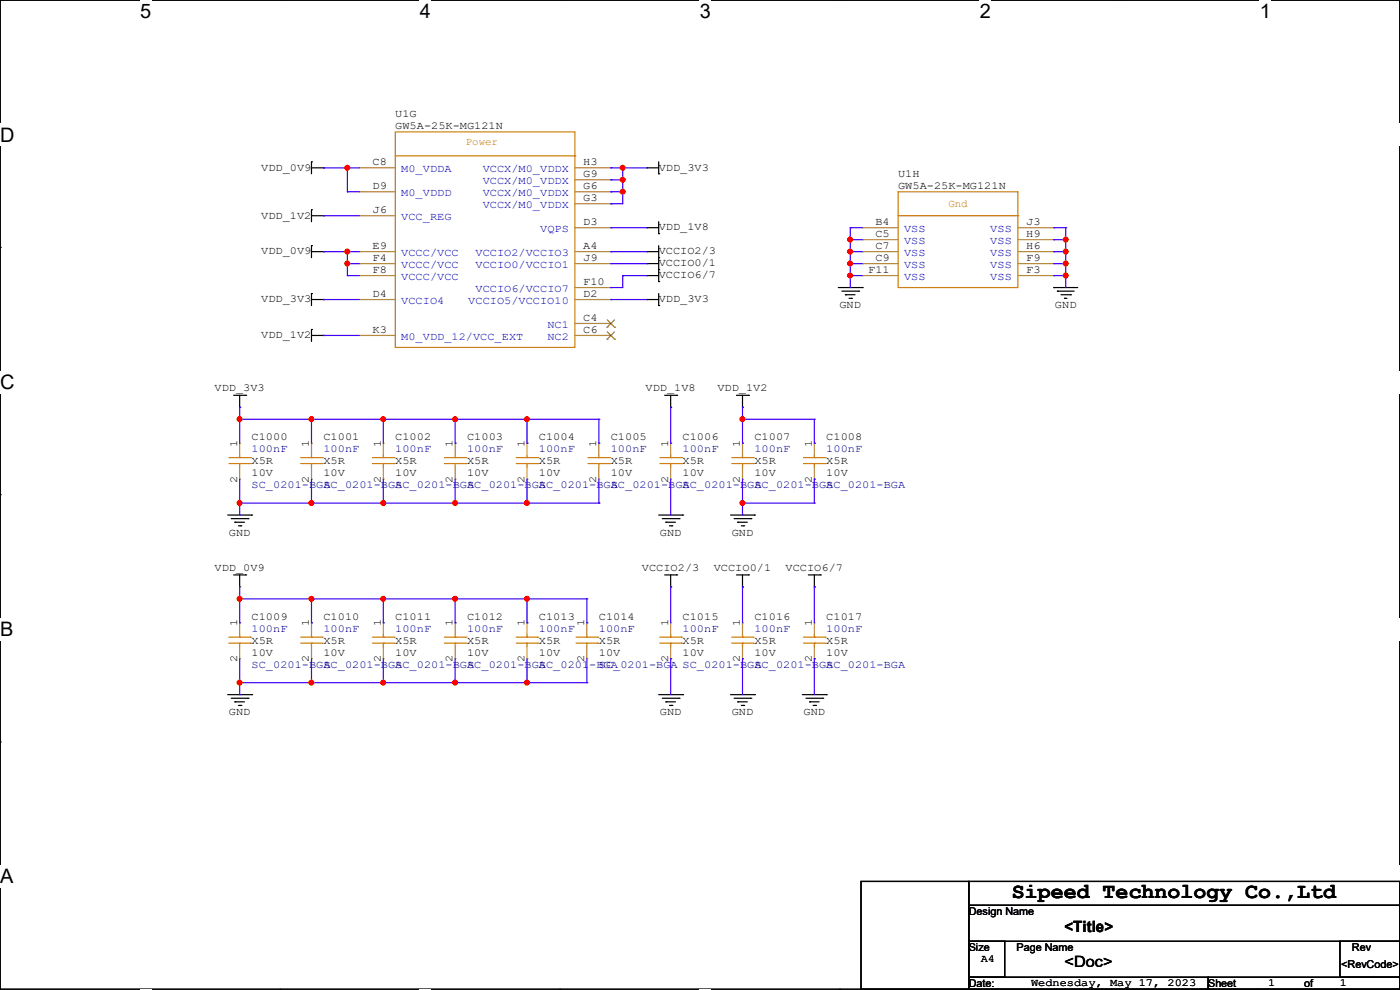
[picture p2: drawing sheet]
<svg xmlns="http://www.w3.org/2000/svg" width="297mm" height="210mm" viewBox="0 0 297 210" stroke-linecap="round" stroke-linejoin="round" font-family="sans-serif">
<path d="M0 0h297v209.8h-297z" fill="none" stroke="#000" stroke-width=".25"/>
<g fill="#fff">
<path d="M29.7 0h2.4v4.8h-2.4z"/>
<path d="M29.7 209.8h2.4v.2h-2.4z"/>
</g>
<path d="M59.4 0h.1M59.4 209.8h.1" fill="none" stroke="#000" stroke-width=".25"/>
<g fill="#fff">
<path d="M89.1 0h2.3v4.8h-2.3z"/>
<path d="M89.1 209.8h2.3v.2h-2.3z"/>
</g>
<path d="M118.8 0h.1M118.8 209.8h.1" fill="none" stroke="#000" stroke-width=".25"/>
<g fill="#fff">
<path d="M148.5 0h2.3v4.8h-2.3z"/>
<path d="M148.5 209.8h2.3v.2h-2.3z"/>
</g>
<path d="M178.2 0h.1M178.2 209.8h.1" fill="none" stroke="#000" stroke-width=".25"/>
<g fill="#fff">
<path d="M207.9 0h2.3v4.8h-2.3z"/>
<path d="M207.9 209.8h2.3v.2h-2.3z"/>
</g>
<path d="M237.6 0h.1M237.6 209.8h.1" fill="none" stroke="#000" stroke-width=".25"/>
<g fill="#fff">
<path d="M267.3 0h2.3v4.8h-2.3z"/>
<path d="M267.3 209.8h2.3v.2h-2.3z"/>
<path d="M0 26.2h3.1v4.8h-3.1z"/>
<path d="M297 26.2v4.8z"/>
<path d="M0 78.7h3.1v4.7h-3.1z"/>
<path d="M297 78.7v4.7z"/>
</g>
<path d="M0 52.5h.1M297 52.5h.1" fill="none" stroke="#000" stroke-width=".25"/>
<g fill="#fff">
<path d="M0 131.1h2.9v4.8h-2.9z"/>
<path d="M297 131.1v4.8z"/>
</g>
<path d="M0 104.9h.1M297 104.9h.1" fill="none" stroke="#000" stroke-width=".25"/>
<g fill="#fff">
<path d="M0 183.6h2.9v4.7h-2.9z"/>
<path d="M296.9 183.6h.1v4.7h-.1z"/>
</g>
<g fill="none" stroke="#000" stroke-width=".25">
<path d="M66.1 34.3h.1M66.1 34.3v2.6M66.1 35.6h2.5M68.6 35.6h.1M137.2 35.6h.1M137.2 35.6h2.5M139.7 36.9h.1M139.7 34.3v2.6M66.1 44.5h.1M66.1 52.1h.1M66.1 44.5v2.5M66.1 52.1v2.6"/>
<path d="M66.1 45.8h2.5M66.1 53.4h2.5M68.6 45.8h.1M68.6 53.4h.1M137.2 48.3h.1M137.2 53.4h.1M137.2 55.9h.1M137.2 58.5h.1M137.2 48.3h2.5M137.2 53.4h2.5M137.2 55.9h2.5M137.2 58.5h2.5"/>
<path d="M139.7 49.6h.1M139.7 54.7h.1M139.7 57.2h.1M139.7 59.7h.1M139.7 47v2.6M139.7 52.1v7.6M66.1 69.9h.1M66.1 62.3h.1M66.1 71.2h2.5M66.1 62.3v2.5M66.1 69.9v2.5M66.1 63.5h2.5"/>
<path d="M68.6 71.2h.1M68.6 63.5h.1M137.2 63.5h.1M137.2 63.5h2.5M139.7 64.8h.1M139.7 62.3v2.5M177.8 61h5.1M178.6 61.8h3.6M179.4 62.5h.1M179.4 62.5h2M180.1 63.3h.5M180.6 63.3h.1"/>
<path d="M182.2 61.8h.1M182.9 61h.1M223.6 61h.1M223.6 61h5M224.3 61.8h.1M224.3 61.8h3.6M225.1 62.5h2M225.8 63.3h.1M225.8 63.3h.6M227.1 62.5h.1M49.6 83.9h2.5M50.8 86.4h.1"/>
<path d="M50.8 83.9v2.5M52.1 83.9h.1M141 83.9h2.6M142.3 86.4h.1M142.3 83.9v2.5M143.6 83.9h.1M156.3 83.9h2.5M157.5 86.4h.1M157.5 83.9v2.5M158.8 83.9h.1M48.3 109.3h5.1M49.1 110h3.5"/>
<path d="M49.8 110.8h.1M49.8 110.8h2.1M50.6 111.5h.5M51.1 111.5h.1M52.6 110h.1M53.4 109.3h.1M139.7 109.3h5.1M140.5 110h3.6M141.3 110.8h.1M141.3 110.8h2M142 111.5h.5M142.5 111.5h.1"/>
<path d="M144.1 110h.1M144.8 109.3h.1M155 109.3h5.1M155.7 110h3.6M156.5 110.8h.1M156.5 110.8h2M157.3 111.5h.5M157.8 111.5h.1M159.3 110h.1M160.1 109.3h.1M49.6 122h2.5M50.8 124.5h.1"/>
<path d="M50.8 122v2.5M52.1 122h.1M141 122h2.6M142.3 124.5h.1M142.3 122v2.5M143.6 122h.1M156.3 122h2.5M157.5 124.5h.1M157.5 122v2.5M158.8 122h.1M171.5 122h2.5M172.8 124.5h.1"/>
<path d="M172.8 122v2.5M174 122h.1M0 157.4h.1M48.3 147.4h5.1M49.1 148.1h3.5M49.8 148.9h.1M49.8 148.9h2.1M50.6 149.6h.5M51.1 149.6h.1M52.6 148.1h.1M53.4 147.4h.1M139.7 147.4h5.1"/>
<path d="M140.5 148.1h3.6M141.3 148.9h.1M141.3 148.9h2M142 149.6h.5M142.5 149.6h.1M144.1 148.1h.1M144.8 147.4h.1M155 147.4h5.1M155.7 148.1h3.6M156.5 148.9h.1M156.5 148.9h2M157.3 149.6h.5"/>
<path d="M157.8 149.6h.1M159.3 148.1h.1M160.1 147.4h.1M170.2 147.4h5.1M171 148.1h3.5M171.7 148.9h.1M171.7 148.9h2.1M172.5 149.6h.5M173 149.6h.1M174.5 148.1h.1M175.3 147.4h.1M297 157.4h.1"/>
<path d="M182.7 187h22.8v22.8h-22.8zM205.5 187h91.5v5.1h-91.5zM205.5 192.1h91.5v7.6h-91.5zM205.5 199.7h7.6v7.6h-7.6zM284.3 199.7h12.7v7.6h-12.7zM205.5 207.3h50.8v2.5h-50.8zM256.3 207.3h40.7v2.5h-40.7z"/>
</g>
<g fill="none" stroke="#cc8006" stroke-width=".25">
<path d="M83.9 28h38.1v45.7h-38.1zM83.9 33.1h38.1M122 33.1h.1M190.5 40.7h25.4v20.3h-25.4zM190.5 45.8h25.4M215.9 45.8h.1M48.6 98.3h4.5M48.6 97.1h4.5M50.8 97.1h.1M50.8 98.3h.1M50.8 96.6v.5M50.8 98.3v.8"/>
<path d="M53.1 98.3h.1M53.1 97.1h.1M63.8 98.3h4.6M63.8 97.1h4.6M66.1 97.1h.1M66.1 98.3h.1M66.1 96.6v.5M66.1 98.3v.8M68.4 98.3h.1M68.4 97.1h.1M79 98.3h4.6M79 97.1h4.6"/>
<path d="M81.3 97.1h.1M81.3 98.3h.1M81.3 96.6v.5M81.3 98.3v.8M83.6 98.3h.1M83.6 97.1h.1M94.3 98.3h4.5M94.3 97.1h4.5M96.6 97.1h.1M96.6 98.3h.1M96.6 96.6v.5M96.6 98.3v.8"/>
<path d="M98.8 98.3h.1M98.8 97.1h.1M109.5 98.3h4.6M109.5 97.1h4.6M111.8 97.1h.1M111.8 98.3h.1M111.8 96.6v.5M111.8 98.3v.8M114.1 98.3h.1M114.1 97.1h.1M124.8 98.3h4.5M124.8 97.1h4.5"/>
<path d="M127 97.1h.1M127 98.3h.1M127 96.6v.5M127 98.3v.8M129.3 98.3h.1M129.3 97.1h.1M140 98.3h4.6M140 97.1h4.6M142.3 97.1h.1M142.3 98.3h.1M142.3 96.6v.5M142.3 98.3v.8"/>
<path d="M144.6 98.3h.1M144.6 97.1h.1M155.2 98.3h4.6M155.2 97.1h4.6M157.5 97.1h.1M157.5 98.3h.1M157.5 96.6v.5M157.5 98.3v.8M159.8 98.3h.1M159.8 97.1h.1M170.5 98.3h4.5M170.5 97.1h4.5"/>
<path d="M172.8 97.1h.1M172.8 98.3h.1M172.8 96.6v.5M172.8 98.3v.8M175 98.3h.1M175 97.1h.1M48.6 136.4h4.5M48.6 135.2h4.5M50.8 135.2h.1M50.8 136.4h.1M50.8 134.7v.5M50.8 136.4v.8"/>
<path d="M53.1 136.4h.1M53.1 135.2h.1M63.8 136.4h4.6M63.8 135.2h4.6M66.1 135.2h.1M66.1 136.4h.1M66.1 134.7v.5M66.1 136.4v.8M68.4 136.4h.1M68.4 135.2h.1M79 136.4h4.6M79 135.2h4.6"/>
<path d="M81.3 135.2h.1M81.3 136.4h.1M81.3 134.7v.5M81.3 136.4v.8M83.6 136.4h.1M83.6 135.2h.1M94.3 136.4h4.5M94.3 135.2h4.5M96.6 135.2h.1M96.6 136.4h.1M96.6 134.7v.5M96.6 136.4v.8"/>
<path d="M98.8 136.4h.1M98.8 135.2h.1M109.5 136.4h4.6M109.5 135.2h4.6M111.8 135.2h.1M111.8 136.4h.1M111.8 134.7v.5M111.8 136.4v.8M114.1 136.4h.1M114.1 135.2h.1M122.2 136.4h4.6M122.2 135.2h4.6"/>
<path d="M124.5 135.2h.1M124.5 136.4h.1M124.5 134.7v.5M124.5 136.4v.8M126.8 136.4h.1M126.8 135.2h.1M140 136.4h4.6M140 135.2h4.6M142.3 135.2h.1M142.3 136.4h.1M142.3 134.7v.5M142.3 136.4v.8"/>
<path d="M144.6 136.4h.1M144.6 135.2h.1M155.2 136.4h4.6M155.2 135.2h4.6M157.5 135.2h.1M157.5 136.4h.1M157.5 134.7v.5M157.5 136.4v.8M159.8 136.4h.1M159.8 135.2h.1M170.5 136.4h4.5M170.5 135.2h4.5"/>
<path d="M172.8 135.2h.1M172.8 136.4h.1M172.8 134.7v.5M172.8 136.4v.8M175 136.4h.1M175 135.2h.1"/>
</g>
<g fill="none" stroke="#a84" stroke-width=".25">
<path d="M76.2 35.6h.1M76.2 35.6h7.7M122 35.6h7.6M122 38.1h7.6M129.6 38.1h.1M129.6 35.6h.1M76.2 40.7h.1M76.2 45.8h.1M76.2 53.4h.1M76.2 55.9h.1M76.2 58.5h.1M76.2 40.7h7.7"/>
<path d="M76.2 45.8h7.7M76.2 53.4h7.7M76.2 55.9h7.7M76.2 58.5h7.7M122 40.7h7.6M122 53.4h7.6M122 55.9h7.6M122 43.2h7.6M122 48.3h7.6M129.6 55.9h.1M129.6 53.4h.1M129.6 43.2h.1"/>
<path d="M129.6 40.7h.1M129.6 48.3h.1M182.9 48.3h.1M182.9 50.8h.1M182.9 53.4h.1M182.9 55.9h.1M182.9 58.5h.1M182.9 53.4h7.6M182.9 55.9h7.6M182.9 58.5h7.6M182.9 48.3h7.6M182.9 50.8h7.6"/>
<path d="M215.9 53.4h7.7M215.9 55.9h7.7M215.9 58.5h7.7M215.9 48.3h7.7M215.9 50.8h7.7M223.6 58.5h.1M223.6 55.9h.1M223.6 53.4h.1M223.6 50.8h.1M223.6 48.3h.1M76.2 71.2h.1M76.2 63.5h.1"/>
<path d="M76.2 71.2h7.7M76.2 63.5h7.7M122 71.2h7.6M122 68.6h7.6M122 63.5h7.6M122 61h7.6M129.6 68.6h.1M129.6 71.2h.1M129.6 63.5h.1M129.6 61h.1M50.8 94h.1M50.8 94v2.6"/>
<path d="M50.8 99.1v2.5M66.1 94h.1M66.1 94v2.6M66.1 99.1v2.5M81.3 94h.1M81.3 94v2.6M81.3 99.1v2.5M96.6 94h.1M96.6 94v2.6M96.6 99.1v2.5M111.8 94h.1M111.8 94v2.6"/>
<path d="M111.8 99.1v2.5M127 94h.1M127 94v2.6M127 99.1v2.5M142.3 94h.1M142.3 94v2.6M142.3 99.1v2.5M157.5 94h.1M157.5 94v2.6M157.5 99.1v2.5M172.8 94h.1M172.8 94v2.6"/>
<path d="M172.8 99.1v2.5M50.8 101.6h.1M66.1 101.6h.1M81.3 101.6h.1M96.6 101.6h.1M111.8 101.6h.1M127 101.6h.1M142.3 101.6h.1M157.5 101.6h.1M172.8 101.6h.1M50.8 132.1h.1M50.8 139.7h.1"/>
<path d="M50.8 132.1v2.6M50.8 137.2v2.5M66.1 132.1h.1M66.1 139.7h.1M66.1 132.1v2.6M66.1 137.2v2.5M81.3 132.1h.1M81.3 139.7h.1M81.3 132.1v2.6M81.3 137.2v2.5M96.6 132.1h.1M96.6 139.7h.1"/>
<path d="M96.6 132.1v2.6M96.6 137.2v2.5M111.8 132.1h.1M111.8 139.7h.1M111.8 132.1v2.6M111.8 137.2v2.5M124.5 132.1h.1M124.5 139.7h.1M124.5 132.1v2.6M124.5 137.2v2.5M142.3 132.1h.1M142.3 139.7h.1"/>
<path d="M142.3 132.1v2.6M142.3 137.2v2.5M157.5 132.1h.1M157.5 139.7h.1M157.5 132.1v2.6M157.5 137.2v2.5M172.8 132.1h.1M172.8 139.7h.1M172.8 132.1v2.6M172.8 137.2v2.5"/>
</g>
<path d="M128.8 69.4h.1M128.8 72h.1M128.8 67.9l1.6 1.5M128.8 70.4l1.6 1.6M130.3 67.9l-1.5 1.5M130.3 70.4l-1.5 1.6M130.4 69.4h.1M130.4 72h.1" fill="none" stroke="#804000" stroke-width=".21"/>
<g fill="none" stroke="#4200ff" stroke-width=".25">
<path d="M68.6 35.6h.1M68.6 35.6h7.6M73.7 35.6h.1M73.7 35.6v5.1M129.6 35.6h.1M129.6 38.1h.1M129.6 35.6h7.6M129.6 38.1h2.5M132.1 35.6h.1M132.1 38.1h.1M132.1 35.6v7.6h-2.5M68.6 45.8h.1"/>
<path d="M68.6 53.4h.1M68.6 45.8h7.6M68.6 53.4h7.6M73.7 53.4h.1M73.7 58.5h.1M73.7 55.9h.1M73.7 40.7h.1M73.7 40.7h2.5M73.7 53.4v5.1M73.7 58.5h2.5M73.7 55.9h2.5M129.6 40.7h.1"/>
<path d="M129.6 43.2h.1M129.6 48.3h.1M129.6 53.4h.1M129.6 55.9h.1M129.6 40.7h2.5M129.6 48.3h7.6M129.6 53.4h7.6M129.6 55.9h7.6M132.1 40.7h.1M132.1 58.5h.1M132.1 58.5v2.5h-2.5M132.1 58.5h5.1"/>
<path d="M180.4 58.5h.1M180.4 55.9h.1M180.4 53.4h.1M180.4 50.8h.1M180.4 48.3h.1M180.4 48.3h2.5M180.4 53.4h2.5M180.4 58.5h2.5M180.4 55.9h2.5M180.4 48.3v12.7M180.4 50.8h2.5M223.6 48.3h.1"/>
<path d="M223.6 50.8h.1M223.6 53.4h.1M223.6 55.9h.1M223.6 58.5h.1M223.6 48.3h2.5M223.6 53.4h2.5M223.6 58.5h2.5M223.6 55.9h2.5M223.6 50.8h2.5M226.1 48.3h.1M226.1 50.8h.1M226.1 53.4h.1"/>
<path d="M226.1 55.9h.1M226.1 58.5h.1M226.1 48.3v12.7M68.6 71.2h.1M68.6 63.5h.1M68.6 71.2h7.6M68.6 63.5h7.6M129.6 63.5h.1M129.6 61h.1M129.6 63.5h7.6M50.8 86.4h.1M50.8 88.9h.1"/>
<path d="M50.8 86.4v7.6M50.8 88.9h76.2M66.1 88.9h.1M66.1 88.9v5.1M81.3 88.9h.1M81.3 88.9v5.1M96.6 88.9h.1M96.6 94h.1M96.6 88.9v5.1M111.8 88.9h.1M111.8 94h.1M111.8 88.9v5.1"/>
<path d="M127 88.9h.1M127 94h.1M127 88.9v5.1M142.3 94h.1M142.3 86.4v7.6M157.5 94h.1M157.5 86.4h.1M157.5 88.9h15.3M157.5 86.4v7.6M172.8 94h.1M172.8 88.9h.1M172.8 88.9v5.1"/>
<path d="M50.8 106.7h.1M50.8 109.3h.1M50.8 101.6v7.7M50.8 106.7h76.2M66.1 106.7h.1M66.1 101.6v5.1M81.3 106.7h.1M81.3 101.6v5.1M96.6 106.7h.1M96.6 101.6v5.1M111.8 106.7h.1M111.8 101.6v5.1"/>
<path d="M127 106.7h.1M127 101.6v5.1M142.3 109.3h.1M142.3 101.6v7.7M157.5 106.7h.1M157.5 109.3h.1M157.5 106.7h15.3M157.5 101.6v7.7M172.8 101.6h.1M172.8 106.7h.1M172.8 101.6v5.1M50.8 127h.1"/>
<path d="M50.8 132.1h.1M50.8 124.5v7.6M50.8 139.7v7.7M50.8 127h73.7M66.1 127h.1M66.1 132.1h.1M66.1 127v5.1M66.1 139.7v5.1M81.3 127h.1M81.3 132.1h.1M81.3 127v5.1M81.3 139.7v5.1"/>
<path d="M96.6 127h.1M96.6 132.1h.1M96.6 127v5.1M96.6 139.7v5.1M111.8 127h.1M111.8 132.1h.1M111.8 127v5.1M111.8 139.7v5.1M124.5 127h.1M124.5 132.1h.1M124.5 127v5.1M124.5 139.7v5.1"/>
<path d="M142.3 139.7h.1M142.3 124.5h.1M142.3 124.5v7.6M142.3 139.7v7.7M157.5 139.7h.1M157.5 124.5h.1M157.5 124.5v7.6M157.5 139.7v7.7M172.8 139.7h.1M172.8 124.5h.1M172.8 124.5v7.6M172.8 139.7v7.7"/>
<path d="M50.8 144.8h.1M50.8 147.4h.1M50.8 144.8h73.7M66.1 144.8h.1M81.3 144.8h.1M96.6 144.8h.1M111.8 144.8h.1M124.5 144.8h.1"/>
</g>
<g fill="#f00" stroke="#f00" stroke-width=".25">
<circle cx="132.1" cy="35.6" r=".49"/>
<circle cx="132.1" cy="40.7" r=".49"/>
<circle cx="132.1" cy="38.1" r=".49"/>
<circle cx="73.7" cy="53.4" r=".49"/>
<circle cx="73.7" cy="55.9" r=".49"/>
<circle cx="73.7" cy="35.6" r=".49"/>
<circle cx="180.4" cy="58.4" r=".49"/>
<circle cx="180.4" cy="55.9" r=".49"/>
<circle cx="180.4" cy="53.4" r=".49"/>
<circle cx="180.4" cy="50.8" r=".49"/>
<circle cx="226.1" cy="53.4" r=".49"/>
<circle cx="226.1" cy="50.8" r=".49"/>
<circle cx="226.1" cy="58.4" r=".49"/>
<circle cx="226.1" cy="55.9" r=".49"/>
<circle cx="50.8" cy="88.9" r=".49"/>
<circle cx="81.3" cy="88.9" r=".49"/>
<circle cx="66.1" cy="88.9" r=".49"/>
<circle cx="96.5" cy="88.9" r=".49"/>
<circle cx="111.8" cy="88.9" r=".49"/>
<circle cx="50.8" cy="106.7" r=".49"/>
<circle cx="157.5" cy="106.7" r=".49"/>
<circle cx="111.8" cy="106.7" r=".49"/>
<circle cx="96.5" cy="106.7" r=".49"/>
<circle cx="81.3" cy="106.7" r=".49"/>
<circle cx="66.1" cy="106.7" r=".49"/>
<circle cx="157.5" cy="88.9" r=".49"/>
<circle cx="50.8" cy="127" r=".49"/>
<circle cx="66.1" cy="127" r=".49"/>
<circle cx="81.3" cy="127" r=".49"/>
<circle cx="96.5" cy="127" r=".49"/>
<circle cx="111.8" cy="127" r=".49"/>
<circle cx="50.8" cy="144.8" r=".49"/>
<circle cx="66.1" cy="144.8" r=".49"/>
<circle cx="81.3" cy="144.8" r=".49"/>
<circle cx="96.5" cy="144.8" r=".49"/>
<circle cx="111.8" cy="144.8" r=".49"/>
</g>
<text font-size="4.6" x="214.7" y="190.5">Sipeed Technology Co.,Ltd</text>
<g font-size="4.2">
<text x="29.7" y="3.9">5</text>
<text x="89.1" y="3.9">4</text>
<text x="148.5" y="3.9">3</text>
<text x="207.9" y="3.9">2</text>
<text x="267.3" y="3.9">1</text>
<text x="0" y="30.1">D</text>
<text x="0" y="82.5">C</text>
<text x="0" y="135">B</text>
<text x="0" y="187.4">A</text>
<text x="297" y="187.4">A</text>
</g>
<g font-size="3.3">
<text x="225.9" y="197.7">&lt;Title&gt;</text>
<text x="225.8" y="205.2">&lt;Doc&gt;</text>
</g>
<g font-size="2.3">
<text x="83.9" y="27.3">GW5A-25K-MG121N</text>
<text x="83.9" y="24.8">U1G</text>
<text x="79" y="35.1">C8</text>
<text x="123.7" y="35.1">H3</text>
<text x="55.4" y="36.2">VDD_0V9</text>
<text x="79" y="40.1">D9</text>
<text x="123.7" y="40.1">G6</text>
<text x="123.7" y="37.6">G9</text>
<text x="139.7" y="36.2">VDD_3V3</text>
<text x="190.5" y="40">GW5A-25K-MG121N</text>
<text x="190.5" y="37.5">U1H</text>
<text x="55.4" y="46.4">VDD_1V2</text>
<text x="79" y="45.2">J6</text>
<text x="123.7" y="42.7">G3</text>
<text x="123.7" y="47.8">D3</text>
<text x="185.7" y="47.8">B4</text>
<text x="217.7" y="47.8">J3</text>
<text x="55.4" y="54">VDD_0V9</text>
<text x="79" y="52.8">E9</text>
<text x="123.7" y="52.8">A4</text>
<text x="139.7" y="48.9">VDD_1V8</text>
<text x="139.7" y="54">VCCIO2/3</text>
<text x="185.7" y="50.3">C5</text>
<text x="185.7" y="52.8">C7</text>
<text x="217.7" y="52.8">H6</text>
<text x="217.7" y="50.3">H9</text>
<text x="79" y="55.4">F4</text>
<text x="79" y="57.9">F8</text>
<text x="123.7" y="55.4">J9</text>
<text x="139.7" y="56.5">VCCIO0/1</text>
<text x="139.7" y="59.1">VCCIO6/7</text>
<text x="184.2" y="57.9">F11</text>
<text x="185.7" y="55.4">C9</text>
<text x="217.7" y="57.9">F3</text>
<text x="217.7" y="55.4">F9</text>
<text x="55.4" y="64.1">VDD_3V3</text>
<text x="79" y="63">D4</text>
<text x="123.7" y="63">D2</text>
<text x="123.7" y="60.5">F10</text>
<text x="139.7" y="64.1">VDD_3V3</text>
<text x="178.1" y="65.4">GND</text>
<text x="223.8" y="65.4">GND</text>
<text x="55.4" y="71.8">VDD_1V2</text>
<text x="79" y="70.6">K3</text>
<text x="123.7" y="68.1">C4</text>
<text x="123.7" y="70.6">C6</text>
<text x="45.5" y="82.9">VDD_3V3</text>
<text x="136.9" y="82.9">VDD_1V8</text>
<text x="152.2" y="82.9">VDD_1V2</text>
<text x="50.3" y="94.8" transform="rotate(-90 50.3 94.8)">1</text>
<text x="53.4" y="93.3">C1000</text>
<text x="65.5" y="94.8" transform="rotate(-90 65.5 94.8)">1</text>
<text x="68.6" y="93.3">C1001</text>
<text x="80.8" y="94.8" transform="rotate(-90 80.8 94.8)">1</text>
<text x="83.9" y="93.3">C1002</text>
<text x="96" y="94.8" transform="rotate(-90 96 94.8)">1</text>
<text x="99.1" y="93.3">C1003</text>
<text x="111.3" y="94.8" transform="rotate(-90 111.3 94.8)">1</text>
<text x="114.3" y="93.3">C1004</text>
<text x="126.5" y="94.8" transform="rotate(-90 126.5 94.8)">1</text>
<text x="129.6" y="93.3">C1005</text>
<text x="141.7" y="94.8" transform="rotate(-90 141.7 94.8)">1</text>
<text x="144.8" y="93.3">C1006</text>
<text x="157" y="94.8" transform="rotate(-90 157 94.8)">1</text>
<text x="160.1" y="93.3">C1007</text>
<text x="172.2" y="94.8" transform="rotate(-90 172.2 94.8)">1</text>
<text x="175.3" y="93.3">C1008</text>
<text x="53.4" y="98.4">X5R</text>
<text x="53.4" y="101">10V</text>
<text x="68.6" y="98.4">X5R</text>
<text x="68.6" y="101">10V</text>
<text x="83.9" y="98.4">X5R</text>
<text x="83.9" y="101">10V</text>
<text x="99.1" y="98.4">X5R</text>
<text x="99.1" y="101">10V</text>
<text x="114.3" y="98.4">X5R</text>
<text x="114.3" y="101">10V</text>
<text x="129.6" y="98.4">X5R</text>
<text x="129.6" y="101">10V</text>
<text x="144.8" y="98.4">X5R</text>
<text x="144.8" y="101">10V</text>
<text x="160.1" y="98.4">X5R</text>
<text x="160.1" y="101">10V</text>
<text x="175.3" y="98.4">X5R</text>
<text x="175.3" y="101">10V</text>
<text x="50.3" y="102.4" transform="rotate(-90 50.3 102.4)">2</text>
<text x="65.5" y="102.4" transform="rotate(-90 65.5 102.4)">2</text>
<text x="80.8" y="102.4" transform="rotate(-90 80.8 102.4)">2</text>
<text x="96" y="102.4" transform="rotate(-90 96 102.4)">2</text>
<text x="111.3" y="102.4" transform="rotate(-90 111.3 102.4)">2</text>
<text x="126.5" y="102.4" transform="rotate(-90 126.5 102.4)">2</text>
<text x="141.7" y="102.4" transform="rotate(-90 141.7 102.4)">2</text>
<text x="157" y="102.4" transform="rotate(-90 157 102.4)">2</text>
<text x="172.2" y="102.4" transform="rotate(-90 172.2 102.4)">2</text>
<text x="48.6" y="113.7">GND</text>
<text x="140" y="113.7">GND</text>
<text x="155.2" y="113.7">GND</text>
<text x="45.5" y="121">VDD_0V9</text>
<text x="136.2" y="121">VCCIO2/3</text>
<text x="151.4" y="121">VCCIO0/1</text>
<text x="166.7" y="121">VCCIO6/7</text>
<text x="53.4" y="131.4">C1009</text>
<text x="68.6" y="131.4">C1010</text>
<text x="83.9" y="131.4">C1011</text>
<text x="99.1" y="131.4">C1012</text>
<text x="114.3" y="131.4">C1013</text>
<text x="127" y="131.4">C1014</text>
<text x="144.8" y="131.4">C1015</text>
<text x="160.1" y="131.4">C1016</text>
<text x="175.3" y="131.4">C1017</text>
<text x="50.3" y="132.9" transform="rotate(-90 50.3 132.9)">1</text>
<text x="53.4" y="136.5">X5R</text>
<text x="65.5" y="132.9" transform="rotate(-90 65.5 132.9)">1</text>
<text x="68.6" y="136.5">X5R</text>
<text x="80.8" y="132.9" transform="rotate(-90 80.8 132.9)">1</text>
<text x="83.9" y="136.5">X5R</text>
<text x="96" y="132.9" transform="rotate(-90 96 132.9)">1</text>
<text x="99.1" y="136.5">X5R</text>
<text x="111.3" y="132.9" transform="rotate(-90 111.3 132.9)">1</text>
<text x="114.3" y="136.5">X5R</text>
<text x="124" y="132.9" transform="rotate(-90 124 132.9)">1</text>
<text x="127" y="136.5">X5R</text>
<text x="141.7" y="132.9" transform="rotate(-90 141.7 132.9)">1</text>
<text x="144.8" y="136.5">X5R</text>
<text x="157" y="132.9" transform="rotate(-90 157 132.9)">1</text>
<text x="160.1" y="136.5">X5R</text>
<text x="172.2" y="132.9" transform="rotate(-90 172.2 132.9)">1</text>
<text x="175.3" y="136.5">X5R</text>
<text x="50.3" y="140.5" transform="rotate(-90 50.3 140.5)">2</text>
<text x="53.4" y="139.1">10V</text>
<text x="65.5" y="140.5" transform="rotate(-90 65.5 140.5)">2</text>
<text x="68.6" y="139.1">10V</text>
<text x="80.8" y="140.5" transform="rotate(-90 80.8 140.5)">2</text>
<text x="83.9" y="139.1">10V</text>
<text x="96" y="140.5" transform="rotate(-90 96 140.5)">2</text>
<text x="99.1" y="139.1">10V</text>
<text x="111.3" y="140.5" transform="rotate(-90 111.3 140.5)">2</text>
<text x="114.3" y="139.1">10V</text>
<text x="124" y="140.5" transform="rotate(-90 124 140.5)">2</text>
<text x="127" y="139.1">10V</text>
<text x="141.7" y="140.5" transform="rotate(-90 141.7 140.5)">2</text>
<text x="144.8" y="139.1">10V</text>
<text x="157" y="140.5" transform="rotate(-90 157 140.5)">2</text>
<text x="160.1" y="139.1">10V</text>
<text x="172.2" y="140.5" transform="rotate(-90 172.2 140.5)">2</text>
<text x="175.3" y="139.1">10V</text>
<text x="48.6" y="151.8">GND</text>
<text x="140" y="151.8">GND</text>
<text x="155.2" y="151.8">GND</text>
<text x="170.5" y="151.8">GND</text>
<text x="205.5" y="194.1">Design Name</text>
<text x="205.5" y="201.8">Size</text>
<text x="215.7" y="201.8">Page Name</text>
<text x="286.8" y="201.8">Rev</text>
<text x="205.5" y="209.4">Date:</text>
<text x="208.1" y="204.1">A4</text>
<text x="218.7" y="209.2">Wednesday, May 17, 2023</text>
<text x="256.3" y="209.4">Sheet</text>
<text x="269" y="209.2">1</text>
<text x="276.7" y="209.4">of</text>
<text x="284.3" y="209.2">1</text>
<text x="284.5" y="205.3">&lt;RevCode&gt;</text>
</g>
<g font-size="2.3" fill="#cc8006">
<text x="98.8" y="30.9">Power</text>
<text x="201.2" y="43.8">Gnd</text>
</g>
<g font-size="2.3" fill="#00c">
<text x="85.1" y="36.5">M0_VDDA</text>
<text x="85.1" y="41.6">M0_VDDD</text>
<text x="102.4" y="41.6">VCCX/M0_VDDX</text>
<text x="102.4" y="39.1">VCCX/M0_VDDX</text>
<text x="102.4" y="36.5">VCCX/M0_VDDX</text>
<text x="85.1" y="46.7">VCC_REG</text>
<text x="102.4" y="44.2">VCCX/M0_VDDX</text>
<text x="114.6" y="49.2">VQPS</text>
<text x="191.8" y="49.2">VSS</text>
<text x="191.8" y="51.8">VSS</text>
<text x="210.1" y="51.8">VSS</text>
<text x="210.1" y="49.2">VSS</text>
<text x="85.1" y="54.3">VCCC/VCC</text>
<text x="85.1" y="56.9">VCCC/VCC</text>
<text x="85.1" y="59.4">VCCC/VCC</text>
<text x="100.9" y="56.9">VCCIO0/VCCIO1</text>
<text x="100.9" y="54.3">VCCIO2/VCCIO3</text>
<text x="191.8" y="54.3">VSS</text>
<text x="191.8" y="56.9">VSS</text>
<text x="191.8" y="59.4">VSS</text>
<text x="210.1" y="59.4">VSS</text>
<text x="210.1" y="56.9">VSS</text>
<text x="210.1" y="54.3">VSS</text>
<text x="85.1" y="64.5">VCCIO4</text>
<text x="99.4" y="64.5">VCCIO5/VCCIO10</text>
<text x="100.9" y="61.9">VCCIO6/VCCIO7</text>
<text x="116.1" y="69.6">NC1</text>
<text x="85.1" y="72.1">M0_VDD_12/VCC_EXT</text>
<text x="116.1" y="72.1">NC2</text>
</g>
<g font-size="2.3" fill="#000080">
<text x="53.4" y="95.9">100nF</text>
<text x="68.6" y="95.9">100nF</text>
<text x="83.9" y="95.9">100nF</text>
<text x="99.1" y="95.9">100nF</text>
<text x="114.3" y="95.9">100nF</text>
<text x="129.6" y="95.9">100nF</text>
<text x="144.8" y="95.9">100nF</text>
<text x="160.1" y="95.9">100nF</text>
<text x="175.3" y="95.9">100nF</text>
<text x="53.4" y="103.5">SC_0201-BGA</text>
<text x="68.6" y="103.5">SC_0201-BGA</text>
<text x="83.9" y="103.5">SC_0201-BGA</text>
<text x="99.1" y="103.5">SC_0201-BGA</text>
<text x="114.3" y="103.5">SC_0201-BGA</text>
<text x="129.6" y="103.5">SC_0201-BGA</text>
<text x="144.8" y="103.5">SC_0201-BGA</text>
<text x="160.1" y="103.5">SC_0201-BGA</text>
<text x="175.3" y="103.5">SC_0201-BGA</text>
<text x="53.4" y="134">100nF</text>
<text x="68.6" y="134">100nF</text>
<text x="83.9" y="134">100nF</text>
<text x="99.1" y="134">100nF</text>
<text x="114.3" y="134">100nF</text>
<text x="127" y="134">100nF</text>
<text x="144.8" y="134">100nF</text>
<text x="160.1" y="134">100nF</text>
<text x="175.3" y="134">100nF</text>
<text x="53.4" y="141.6">SC_0201-BGA</text>
<text x="68.6" y="141.6">SC_0201-BGA</text>
<text x="83.9" y="141.6">SC_0201-BGA</text>
<text x="99.1" y="141.6">SC_0201-BGA</text>
<text x="114.3" y="141.6">SC_0201-BGA</text>
<text x="127" y="141.6">SC_0201-BGA SC_0201-BGA</text>
<text x="160.1" y="141.6">SC_0201-BGA</text>
<text x="175.3" y="141.6">SC_0201-BGA</text>
</g>
</svg>
